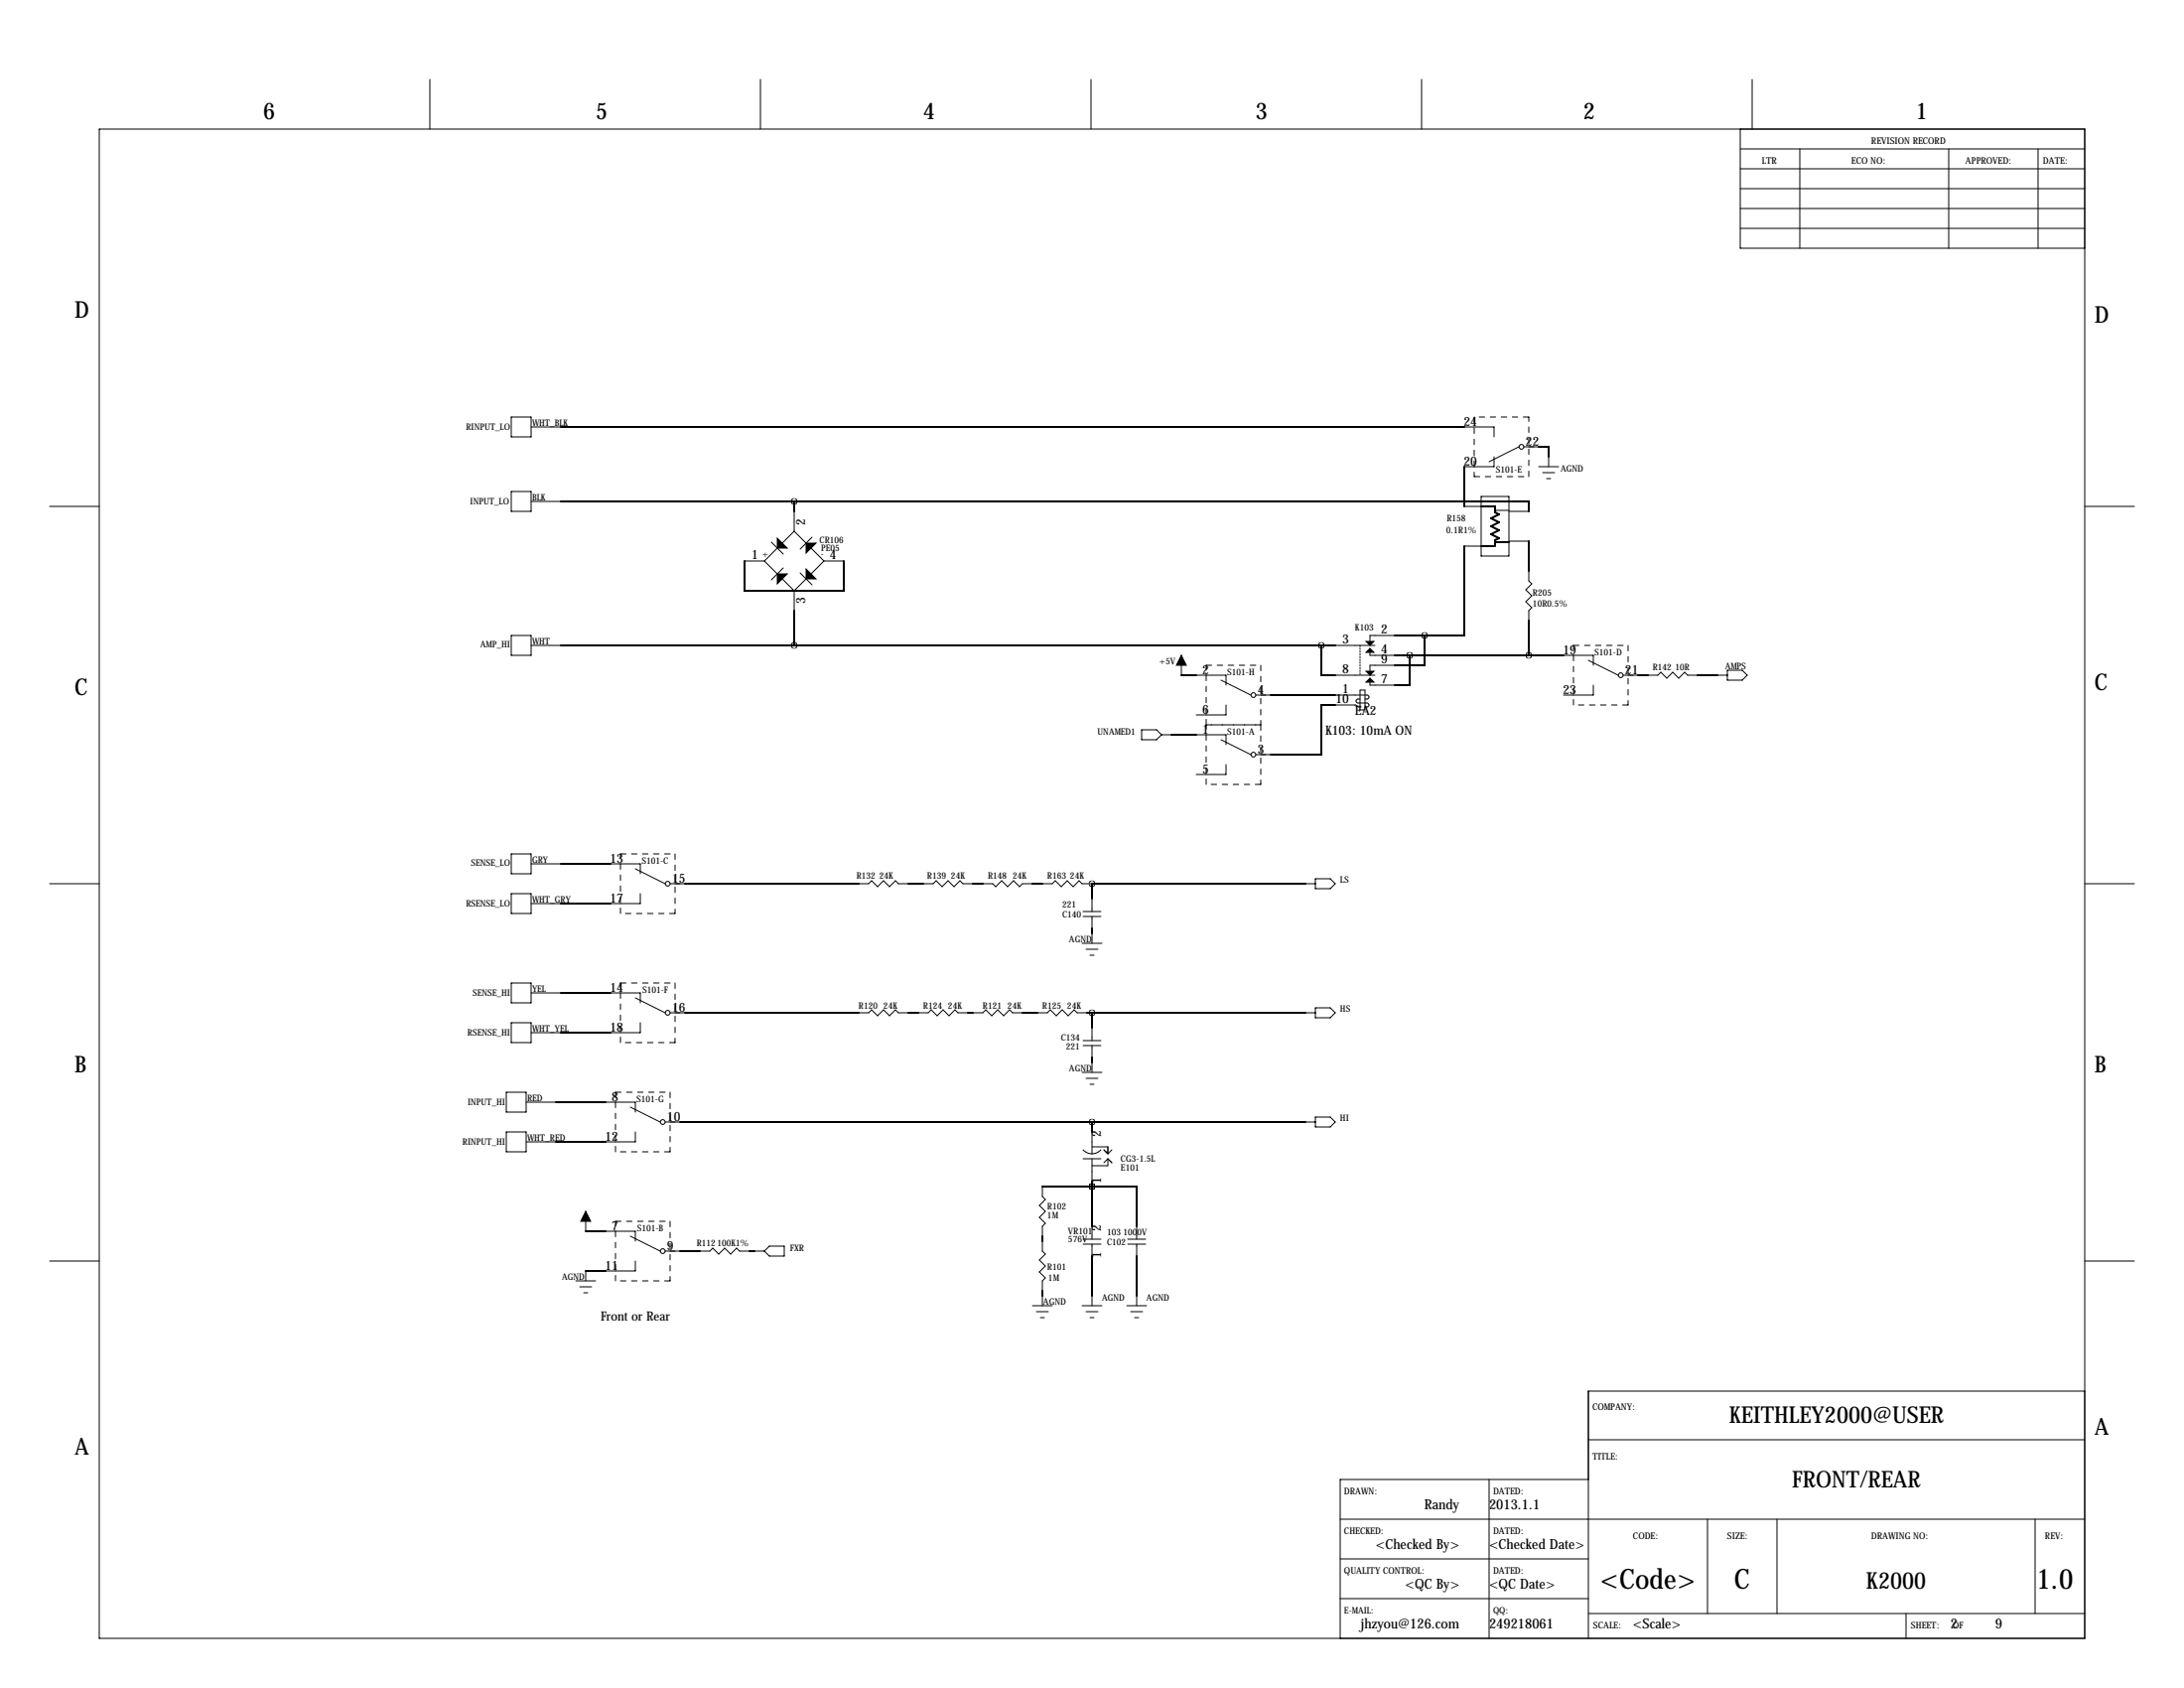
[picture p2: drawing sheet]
<svg xmlns="http://www.w3.org/2000/svg" width="559mm" height="432mm" viewBox="0 0 559 432" stroke-linecap="round" stroke-linejoin="round" font-family="sans-serif">
<g fill="none" stroke="#000" stroke-width=".25">
<path d="M25.4 33h508v386.1h-508zM110 20.3v12.7M194.6 20.3v12.7M279.1 20.3v12.7M363.7 20.3v12.7M445.3 38.1h88.1M445.3 33v30.5h88.1M448.3 20.3v12.7M460.5 38.1v25.4M498.6 38.1v25.4M521.5 38.1v25.4M445.3 48.3h88.1"/>
<path d="M445.3 43.2h88.1M445.3 53.3h88.1M445.3 58.4h88.1M130.8 106.7h5.1v5.1h-5.1zM135.9 109.2h7.6M374.6 109.2h7.7v2.6M382.3 116.8v2.6h-7.7M388.6 114.3l-7.6 3.8M389.9 114.3h3.8M393.7 119.4h5.1M396.2 116.8v2.6M12.7 129.5h12.7"/>
<path d="M130.8 125.7h5.1v5.1h-5.1zM135.9 128.3h7.6M197.4 138.7l3 3M203.2 135.9l3 3M203.2 135.9l-3 3M203.2 130.8v5.1M207.8 137.4l-3.1 3.1M374.6 129.5h5.1M374.6 139.7h5.1M379 127h7.1v15.2h-7.1zM382.5 130.6h3.6M386.1 130.8h5.1"/>
<path d="M386.1 138.4h5.1M394.7 120.9h3.1M395.7 122.4h1M533.4 129.5h12.7M190.5 143.5h5.1M195.6 143.5l3.3 3.3M198.9 140.2l-3.3 3.3M200.2 148.1l3 3M200.4 145.3l-3 3M203.2 151.1v5.1M204.7 146.6l3.1 3M206.2 148.1l-3 3"/>
<path d="M207.5 140.2l3.3 3.3M210.8 143.5l-3.3 3.3M210.8 143.5h5.1M391.2 146v2.6l.7 .8-1.5 1.5 1.5 1.5-1.5 1.5 1.5 1.5-.7 .8v2.6M130.8 162.6h5.1v5h-5.1zM135.9 165.1h7.6M302.3 167.6v5.1M306.1 172.7h7.6v2.6M312.4 174l7.6 3.8M321.3 177.8h3.8M341.6 177.8h8.2a.51 .51 0 0 1 .5 .5 .51 .51 0 0 1-.5 .5h-.6M341.6 165.1h10.2"/>
<path d="M341.6 172.7h10.2M348 178.8h-.5a.51 .51 0 0 0-.5 .5 .51 .51 0 0 0 .5 .5h2.3a.51 .51 0 0 1 .5 .5 .51 .51 0 0 1-.5 .5h-.6M348 176.5h1.2v5.1h-1.2zM350.5 166.9v.7h6.4M350.5 174.5v.8h6.4M356.9 162.6h-6.4v1.5M356.9 170.2h-6.4v1.5M400 167.6h7.7v2.6M406.4 168.9l7.6 3.8M407.7 175.3v2.5h-7.7M415.3 172.7h3.8M421.6 172.7h2.6l.7-.7 1.6 1.5 1.5-1.5 1.5 1.5 1.5-1.5 .8 .7h2.5"/>
<path d="M439.4 172.7h2.6M442 171.4h3.8l1.2 1.3-1.2 1.3h-3.8zM292.1 186.7h3.8l1.3 1.3-1.3 1.2h-3.8zM297.2 188h2.5M306.1 188h7.6v2.5M312.4 189.2l7.6 3.8M313.7 180.3v2.6h-7.6M313.7 195.6v2.5h-7.6M321.3 193h3.8M341.6 180.3h5.1l.8 .5h.5M130.8 218.4h5.1v5.1h-5.1zM12.7 226.1h12.7"/>
<path d="M130.8 228.6h5.1v5.1h-5.1zM135.9 221h7.6M135.9 231.1h7.6M156.2 221h7.6v2.5M162.6 222.2l7.6 3.9M163.8 228.6v2.5h-7.6M171.4 226.1h3.9M219.7 226.1h2.5l.8-.8 1.5 1.5 1.6-1.5 1.5 1.5 1.5-1.5 .8 .8h2.5M236.2 226.1h2.6l.7-.8 1.5 1.5 1.6-1.5 1.5 1.5 1.5-1.5 .8 .8h2.5M251.5 226.1h2.5l.8 .7 1.5-1.5 1.5 1.5 1.5-1.5 1.6 1.5 .7-.7h2.6M266.7 226.1h2.5l.8-.8 1.5 1.5 1.5-1.5 1.6 1.5 1.5-1.5 .8 .8h2.5M277.1 233.2h4.6"/>
<path d="M277.1 234.4h4.6M279.4 229.9v3.3M279.4 234.4v3.1M279.4 238.8v2.5M334 226.1h2.5M336.5 224.8h3.9l1.2 1.3-1.2 1.2h-3.9zM533.4 226.1h12.7M130.8 251.5h5.1v5h-5.1zM135.9 254h7.6M156.2 254h7.6v2.5M162.6 255.3l7.6 3.8M171.4 259.1h3.9"/>
<path d="M219.7 259.1h2.5l.8-.8 1.5 1.5 1.6-1.5 1.5 1.5 1.5-1.5 .8 .8h2.5M234.9 259.1h2.6l.8-.8 1.5 1.5 1.5-1.5 1.5 1.5 1.5-1.5 .8 .8h2.5M248.9 259.1h2.6l.7-.8 1.5 1.5 1.6-1.5 1.5 1.5 1.5-1.5 .8 .8h2.5M265.4 259.1h2.6l.7-.8 1.6 1.5 1.5-1.5 1.5 1.5 1.5-1.5 .8 .8h2.5M276.9 241.3h5M277.9 242.8h3M278.9 244.3h1M334 259.1h2.5M336.5 257.8h3.9l1.2 1.3-1.2 1.2h-3.9zM129.5 279.4h5.1v5.1h-5.1zM130.8 261.6h5.1v5.1h-5.1zM135.9 264.2h7.6"/>
<path d="M163.8 261.6v2.6h-7.6M276.9 274.3h5M277.1 266.2h4.6M277.1 267.5h4.6M277.9 275.8h3M278.9 277.4h1M279.4 262.9v3.3M279.4 267.5v3M279.4 271.8v2.5M129.5 289.6h5.1v5h-5.1zM134.6 281.9h7.6M134.6 292.1h7.6"/>
<path d="M154.9 281.9h7.7v2.6M161.3 283.2l7.6 3.8M162.6 289.6v2.5h-7.7M170.2 287h3.8M277.1 296.4h4.6M277.1 294.1l.8 .7 1.5 .3M279.4 289.6v5.5M279.4 296.4v5.9M279.4 293.4h4.1v1.7M281.7 294.1l-1.3 .9-1 .1M282.4 294.1l1.1 1M283.5 296.4l1 1"/>
<path d="M283.5 296.4v1.8h-4.1M283.5 296.4l-1.1 1M284.5 294.1l-1 1M334 287h2.5M336.5 285.8h3.9l1.2 1.2-1.2 1.3h-3.9zM149.9 309.9v5.1M154.9 315h7.7v2.5M161.3 316.2l7.6 3.8M196.8 318.8h3.9v2.5h-3.9l-1.2-1.3zM266.7 317.5v2.5l.8 .8-1.6 1.5 1.6 1.5-1.6 1.6 1.6 1.5-.8 .8v2.5M266.7 303.5v2.6l.8 .7-1.6 1.6 1.6 1.5-1.6 1.5 1.6 1.5-.8 .8v2.5M277.1 317h4.6"/>
<path d="M277.1 318.3h4.6M279.4 313.7v3.3M279.4 318.3v3M288.5 317h4.6M288.5 318.3h4.6M290.8 313.7v3.3M290.8 318.3v3M12.7 322.6h12.7M147.3 327.7h5.1M148.3 329.2h3.1M149.4 330.7h1M149.9 325.1v2.6"/>
<path d="M162.6 322.6v2.5h-7.7M170.2 320h3.8M179.1 320h2.5l.8-.7 1.5 1.5 1.5-1.5 1.5 1.5 1.6-1.5 .7 .7h2.6M193 320h2.6M264.2 334h5M265.2 335.5h3M266.2 337.1h1M266.7 331.5v2.5M276.9 334h5M277.9 335.5h3M278.9 337.1h1M279.4 331.5v2.5"/>
<path d="M288.3 334h5.1M289.3 335.5h3.1M290.3 337.1h1M290.8 331.5v2.5M533.4 322.6h12.7M533.4 355.9h-127v63.2M381 378.5v40.6M406.4 368.3h127M406.4 378.5h-63.5v40.6M342.9 388.6h190.5M342.9 398.8h63.5M436.9 388.6v24.1"/>
<path d="M454.7 388.6v24.1M520.7 388.6v24.1M342.9 408.9h63.5M406.4 412.7h127M487.7 412.7v6.4"/>
<circle cx="389.3" cy="114.3" r=".61"/>
<circle cx="320.7" cy="177.8" r=".61"/>
<circle cx="414.7" cy="172.7" r=".61"/>
<circle cx="320.7" cy="193" r=".61"/>
<circle cx="170.8" cy="226.1" r=".61"/>
<circle cx="170.8" cy="259.1" r=".61"/>
<circle cx="169.6" cy="287" r=".61"/>
<circle cx="169.6" cy="320" r=".61"/>
</g>
<path d="M206.2 138.9h2.6l-2.6 2.6zM198.9 137.7l2.5 2.5h-2.5zM198.9 146.8h2.5l-2.5 2.6zM206.2 145.5l2.6 2.6h-2.6zM302.3 167.6l1.2 2.6h-2.5zM350.5 165.9l1 1h-2zM349.5 164.1h2l-1 1zM349.5 171.7h2l-1 1zM350.5 173.5l1 1h-2zM149.9 309.9l1.2 2.5h-2.5z" fill="#000" stroke="#000" stroke-width=".25"/>
<path d="M348 165.1v7.6" fill="none" stroke="#000" stroke-width=".25" stroke-dasharray=".4 .4"/>
<g fill="none" stroke="#000" stroke-width=".25" stroke-dasharray="1.4 1.4">
<path d="M377.2 106.7v15.2M391.2 106.7h-14M377.2 121.9h14M391.2 121.9v-15.2M308.6 170.2h14M322.6 170.2v15.2M402.6 165.1h14M416.6 165.1v15.2M308.6 185.4h14M308.6 185.4v-15.2M322.6 185.4v15.3M322.6 185.4h-14"/>
<path d="M402.6 180.3v-15.2M416.6 180.3h-14M158.7 218.4h14M172.7 218.4v15.3M308.6 200.7v-15.3M322.6 200.7h-14M158.7 233.7v-15.3M172.7 233.7h-14M158.7 251.5h14M172.7 251.5v15.2M157.5 279.4h13.9M158.7 266.7v-15.2"/>
<path d="M171.4 279.4v15.2M172.7 266.7h-14M157.5 294.6v-15.2M171.4 294.6h-13.9M157.5 312.4h13.9M171.4 312.4v15.3M157.5 327.7v-15.3M171.4 327.7h-13.9"/>
</g>
<g fill="none" stroke="#000" stroke-width=".51">
<path d="M143.5 109.2h231.1M374.6 119.4v10.1M393.7 114.3h2.5v2.5M143.5 128.3h59.7M203.2 128.3h188v2.5M203.2 128.3v2.5M374.6 139.7v22.9h-10.1M379 139.7h3.3M379 129.5h3.5v1.6l1 .5-2 1 2 1-2 1 2 1-2 1.1 2 1-1 .5v1.5M382.5 138.7h3.6M391.2 138.4v7.6M190.5 143.5v7.6h25.4v-7.6"/>
<path d="M203.2 156.2v8.9M391.2 158.8v8.8M143.5 165.1h198.1M302.3 172.7h3.8M325.1 177.8h16.5M338.1 165.1v7.6h3.5M356.9 167.6h43.1M356.9 162.6h7.6M360.7 167.6v7.7h-3.8M364.5 162.6v7.6h-7.6M419.1 172.7h2.5M434.3 172.7h5.1"/>
<path d="M299.7 188h6.4M341.6 180.3h-3.5v12.7h-13M143.5 231.1h12.7M143.5 221h12.7M175.3 226.1h44.4M232.4 226.1h3.8M248.9 226.1h2.6M264.2 226.1h2.5M279.4 226.1h.1M279.4 226.1v3.8M279.4 237.5v1.3M279.4 226.1h54.6"/>
<path d="M143.5 254h12.7M175.3 259.1h44.4M232.4 259.1h2.5M247.6 259.1h1.3M261.6 259.1h3.8M278.1 259.1h55.9M279.4 259.1v3.8M143.5 264.2h12.7M279.4 270.5v1.3M142.2 281.9h12.7M142.2 292.1h12.7M174 287h160"/>
<path d="M279.4 287v2.6M149.9 315h5M266.7 316.2v1.3M266.7 303.5h12.7M279.4 303.5h.1M279.4 303.5h11.4v10.2M279.4 302.3v11.4M149.9 325.1h5M174 320h5.1M191.8 320h1.2M266.7 330.2v1.3M279.4 321.3v10.2"/>
<path d="M290.8 321.3v10.2"/>
</g>
<path d="M338 165.1a.05 .05 0 0 0 .1 0 .05 .05 0 0 0-.1 0zM203.1 128.3a.1 .1 0 0 0 .2 0 .1 .1 0 0 0-.2 0zM279.3 303.5a.1 .1 0 0 0 .2 0 .1 .1 0 0 0-.2 0zM279.3 303.5a.1 .1 0 0 0 .2 0 .1 .1 0 0 0-.2 0zM279.3 287a.1 .1 0 0 0 .2 0 .1 .1 0 0 0-.2 0zM360.6 167.6a.05 .05 0 0 0 .1 0 .05 .05 0 0 0-.1 0zM364.4 162.6a.05 .05 0 0 0 .1 0 .05 .05 0 0 0-.1 0zM391.1 167.6a.05 .05 0 0 0 .1 0 .05 .05 0 0 0-.1 0zM279.3 226.1a.1 .1 0 0 0 .2 0 .1 .1 0 0 0-.2 0zM203.1 165.1a.1 .1 0 0 0 .2 0 .1 .1 0 0 0-.2 0zM279.3 259.1a.1 .1 0 0 0 .2 0 .1 .1 0 0 0-.2 0z" fill="#000" stroke="#000" stroke-width="1.5"/>
<g font-size="7.1">
<text x="409.4" y="406.4">&lt;Code&gt;</text>
<text x="443.7" y="406.4">C</text>
<text x="521.1" y="406.4">1.0</text>
</g>
<g font-size="5.9">
<text x="67.3" y="30.5">6</text>
<text x="152.4" y="30.5">5</text>
<text x="236.2" y="30.5">4</text>
<text x="321.3" y="30.5">3</text>
<text x="405.1" y="30.5">2</text>
<text x="490.2" y="30.5">1</text>
<text x="19" y="81.3">D</text>
<text x="535.9" y="82.6">D</text>
<text x="19" y="177.8">C</text>
<text x="535.9" y="176.5">C</text>
<text x="19" y="274.3">B</text>
<text x="535.9" y="274.3">B</text>
<text x="442.4" y="364">KEITHLEY2000@USER</text>
<text x="535.9" y="367">A</text>
<text x="19" y="372.1">A</text>
<text x="458.5" y="380.5">FRONT/REAR</text>
<text x="477.5" y="406.4">K2000</text>
</g>
<g font-size="3.6">
<text x="364.4" y="386.1">Randy</text>
<text x="381" y="386.1">2013.1.1</text>
<text x="352" y="396.2">&lt;Checked By&gt;</text>
<text x="381" y="396.2">&lt;Checked Date&gt;</text>
<text x="359.5" y="406.4">&lt;QC By&gt;</text>
<text x="381" y="406.4">&lt;QC Date&gt;</text>
<text x="348.1" y="416.5">jhzyou@126.com</text>
<text x="381" y="416.5">249218061</text>
<text x="417.8" y="416.5">&lt;Scale&gt;</text>
<text x="499.1" y="416.5">2</text>
<text x="510.5" y="416.5">9</text>
</g>
<g font-size="3.3">
<text x="374.6" y="108.9">24</text>
<text x="390.4" y="113.9">22</text>
<text x="374.6" y="119">20</text>
<text x="206" y="134.4" transform="rotate(-90 206 134.4)">2</text>
<text x="192.4" y="143">1</text>
<text x="212.3" y="143">4</text>
<text x="206" y="154.4" transform="rotate(-90 206 154.4)">3</text>
<text x="343.5" y="164.6">3</text>
<text x="353.3" y="162.1">2</text>
<text x="353.3" y="167.1">4</text>
<text x="400" y="167.3">19</text>
<text x="307.7" y="172.4">2</text>
<text x="343.5" y="172.2">8</text>
<text x="353.3" y="169.7">9</text>
<text x="415.8" y="172.4">21</text>
<text x="321.8" y="177.4">4</text>
<text x="341.8" y="179.8">10</text>
<text x="343.5" y="177.3">1</text>
<text x="353.3" y="174.8">7</text>
<text x="400" y="177.4">23</text>
<text x="307.7" y="182.5">6</text>
<text x="346.7" y="182.9">EA2</text>
<text x="307.7" y="187.6">1</text>
<text x="339.1" y="188">K103: 10mA ON</text>
<text x="307.7" y="197.8">5</text>
<text x="321.8" y="192.7">3</text>
<text x="156.1" y="220.6">13</text>
<text x="172" y="225.7">15</text>
<text x="156.1" y="230.8">17</text>
<text x="156.1" y="253.6">14</text>
<text x="156.1" y="263.8">18</text>
<text x="172" y="258.7">16</text>
<text x="156.5" y="281.6">8</text>
<text x="170.7" y="286.7">10</text>
<text x="154.8" y="291.7">12</text>
<text x="281.7" y="290.8" transform="rotate(-90 281.7 290.8)">2</text>
<text x="281.7" y="302.7" transform="rotate(-90 281.7 302.7)">1</text>
<text x="156.5" y="314.6">7</text>
<text x="281.7" y="315" transform="rotate(-90 281.7 315)">2</text>
<text x="170.7" y="319.7">9</text>
<text x="281.7" y="321.7" transform="rotate(-90 281.7 321.7)">1</text>
<text x="154.8" y="324.8">11</text>
<text x="153.7" y="337.8">Front or Rear</text>
</g>
<g font-size="2.4">
<text x="450.8" y="41.9">LTR</text>
<text x="473.7" y="41.9">ECO NO:</text>
<text x="478.8" y="36.8">REVISION RECORD</text>
<text x="502.9" y="41.9">APPROVED:</text>
<text x="522.7" y="41.9">DATE:</text>
<text x="407.4" y="360.7">COMPANY:</text>
<text x="407.4" y="373.4">TITLE:</text>
<text x="343.9" y="382.3">DRAWN:</text>
<text x="382" y="382.3">DATED:</text>
<text x="343.9" y="392.4">CHECKED:</text>
<text x="382" y="392.4">DATED:</text>
<text x="417.8" y="393.7">CODE:</text>
<text x="442" y="393.7">SIZE:</text>
<text x="478.8" y="393.7">DRAWING NO:</text>
<text x="523.2" y="393.7">REV:</text>
<text x="343.9" y="402.6">QUALITY CONTROL:</text>
<text x="382" y="402.6">DATED:</text>
<text x="407.7" y="416.6">SCALE:</text>
<text x="488.9" y="416.6">SHEET:</text>
<text x="499.7" y="416.6">OF</text>
</g>
<g font-size="2.3">
<text x="119.2" y="110">RINPUT_LO</text>
<text x="136.1" y="109">WHT_BLK</text>
<text x="382.7" y="121">S101-E</text>
<text x="399.3" y="120.7">AGND</text>
<text x="120.3" y="129">INPUT_LO</text>
<text x="136.1" y="128">BLK</text>
<text x="370.1" y="136.4">0.1R1%</text>
<text x="370.2" y="133.4">R158</text>
<text x="195" y="142.5">+</text>
<text x="209.7" y="138.9">CR106</text>
<text x="210" y="142.5">-</text>
<text x="210.1" y="141">PE05</text>
<text x="392.2" y="152.4">R205</text>
<text x="392.2" y="155.2">10R0.5%</text>
<text x="346.7" y="161.3">K103</text>
<text x="122.9" y="165.6">AMP_HI</text>
<text x="136.1" y="164.8">WHT</text>
<text x="408" y="167.6">S101-D</text>
<text x="296.7" y="169.9">+5V</text>
<text x="314" y="172.7">S101-H</text>
<text x="422.9" y="171.5">R142</text>
<text x="428.6" y="171.5">10R</text>
<text x="441.4" y="171.2">AMPS</text>
<text x="280.8" y="188">UNAMED1</text>
<text x="314" y="188">S101-A</text>
<text x="120.5" y="221.5">SENSE_LO</text>
<text x="136.1" y="220.7">GRY</text>
<text x="164.2" y="221">S101-C</text>
<text x="219.2" y="224.9">R132</text>
<text x="225" y="224.9">24K</text>
<text x="237.2" y="224.9">R139</text>
<text x="243.3" y="224.9">24K</text>
<text x="252.7" y="224.8">R148</text>
<text x="259.1" y="224.8">24K</text>
<text x="268" y="224.9">R163</text>
<text x="273.8" y="224.9">24K</text>
<text x="342.9" y="225.8">LS</text>
<text x="119.2" y="231.9">RSENSE_LO</text>
<text x="136.1" y="230.9">WHT_GRY</text>
<text x="271.8" y="232.2">221</text>
<text x="271.8" y="234.8">C140</text>
<text x="273.6" y="241">AGND</text>
<text x="120.9" y="254.8">SENSE_HI</text>
<text x="136.1" y="253.7">YEL</text>
<text x="164.3" y="254">S101-F</text>
<text x="136.1" y="263.9">WHT_YEL</text>
<text x="219.7" y="258.2">R120</text>
<text x="226.1" y="258.2">24K</text>
<text x="236.2" y="258.2">R124</text>
<text x="242.6" y="258.2">24K</text>
<text x="251.5" y="258.2">R121</text>
<text x="257.8" y="258.2">24K</text>
<text x="266.7" y="258.2">R125</text>
<text x="273" y="258.2">24K</text>
<text x="342.9" y="258.8">HS</text>
<text x="119.6" y="264.9">RSENSE_HI</text>
<text x="271.5" y="266.3">C134</text>
<text x="272.8" y="268.6">221</text>
<text x="273.6" y="274.1">AGND</text>
<text x="134.9" y="281.7">RED</text>
<text x="162.9" y="281.9">S101-G</text>
<text x="119.7" y="282.7">INPUT_HI</text>
<text x="342.9" y="286.8">HI</text>
<text x="118.3" y="292.9">RINPUT_HI</text>
<text x="134.9" y="291.8">WHT_RED</text>
<text x="286.8" y="299.6">E101</text>
<text x="286.8" y="297.3">CG3-1.5L</text>
<text x="268" y="309.5">R102</text>
<text x="268" y="311.7">1M</text>
<text x="163" y="315">S101-B</text>
<text x="273.3" y="315.8">VR101</text>
<text x="273.3" y="317.8">576V</text>
<text x="283.2" y="316.1">103 1000V</text>
<text x="178.3" y="318.9">R112100K1%</text>
<text x="202.2" y="320">FXR</text>
<text x="283.2" y="318.6">C102</text>
<text x="143.8" y="327.4">AGND</text>
<text x="268" y="324.9">R101</text>
<text x="268.2" y="327.7">1M</text>
<text x="267" y="333.8">AGND</text>
<text x="281.9" y="332.7">AGND</text>
<text x="293.4" y="332.7">AGND</text>
<text x="343.9" y="412.7">E-MAIL:</text>
<text x="382" y="412.7">QQ:</text>
</g>
</svg>
